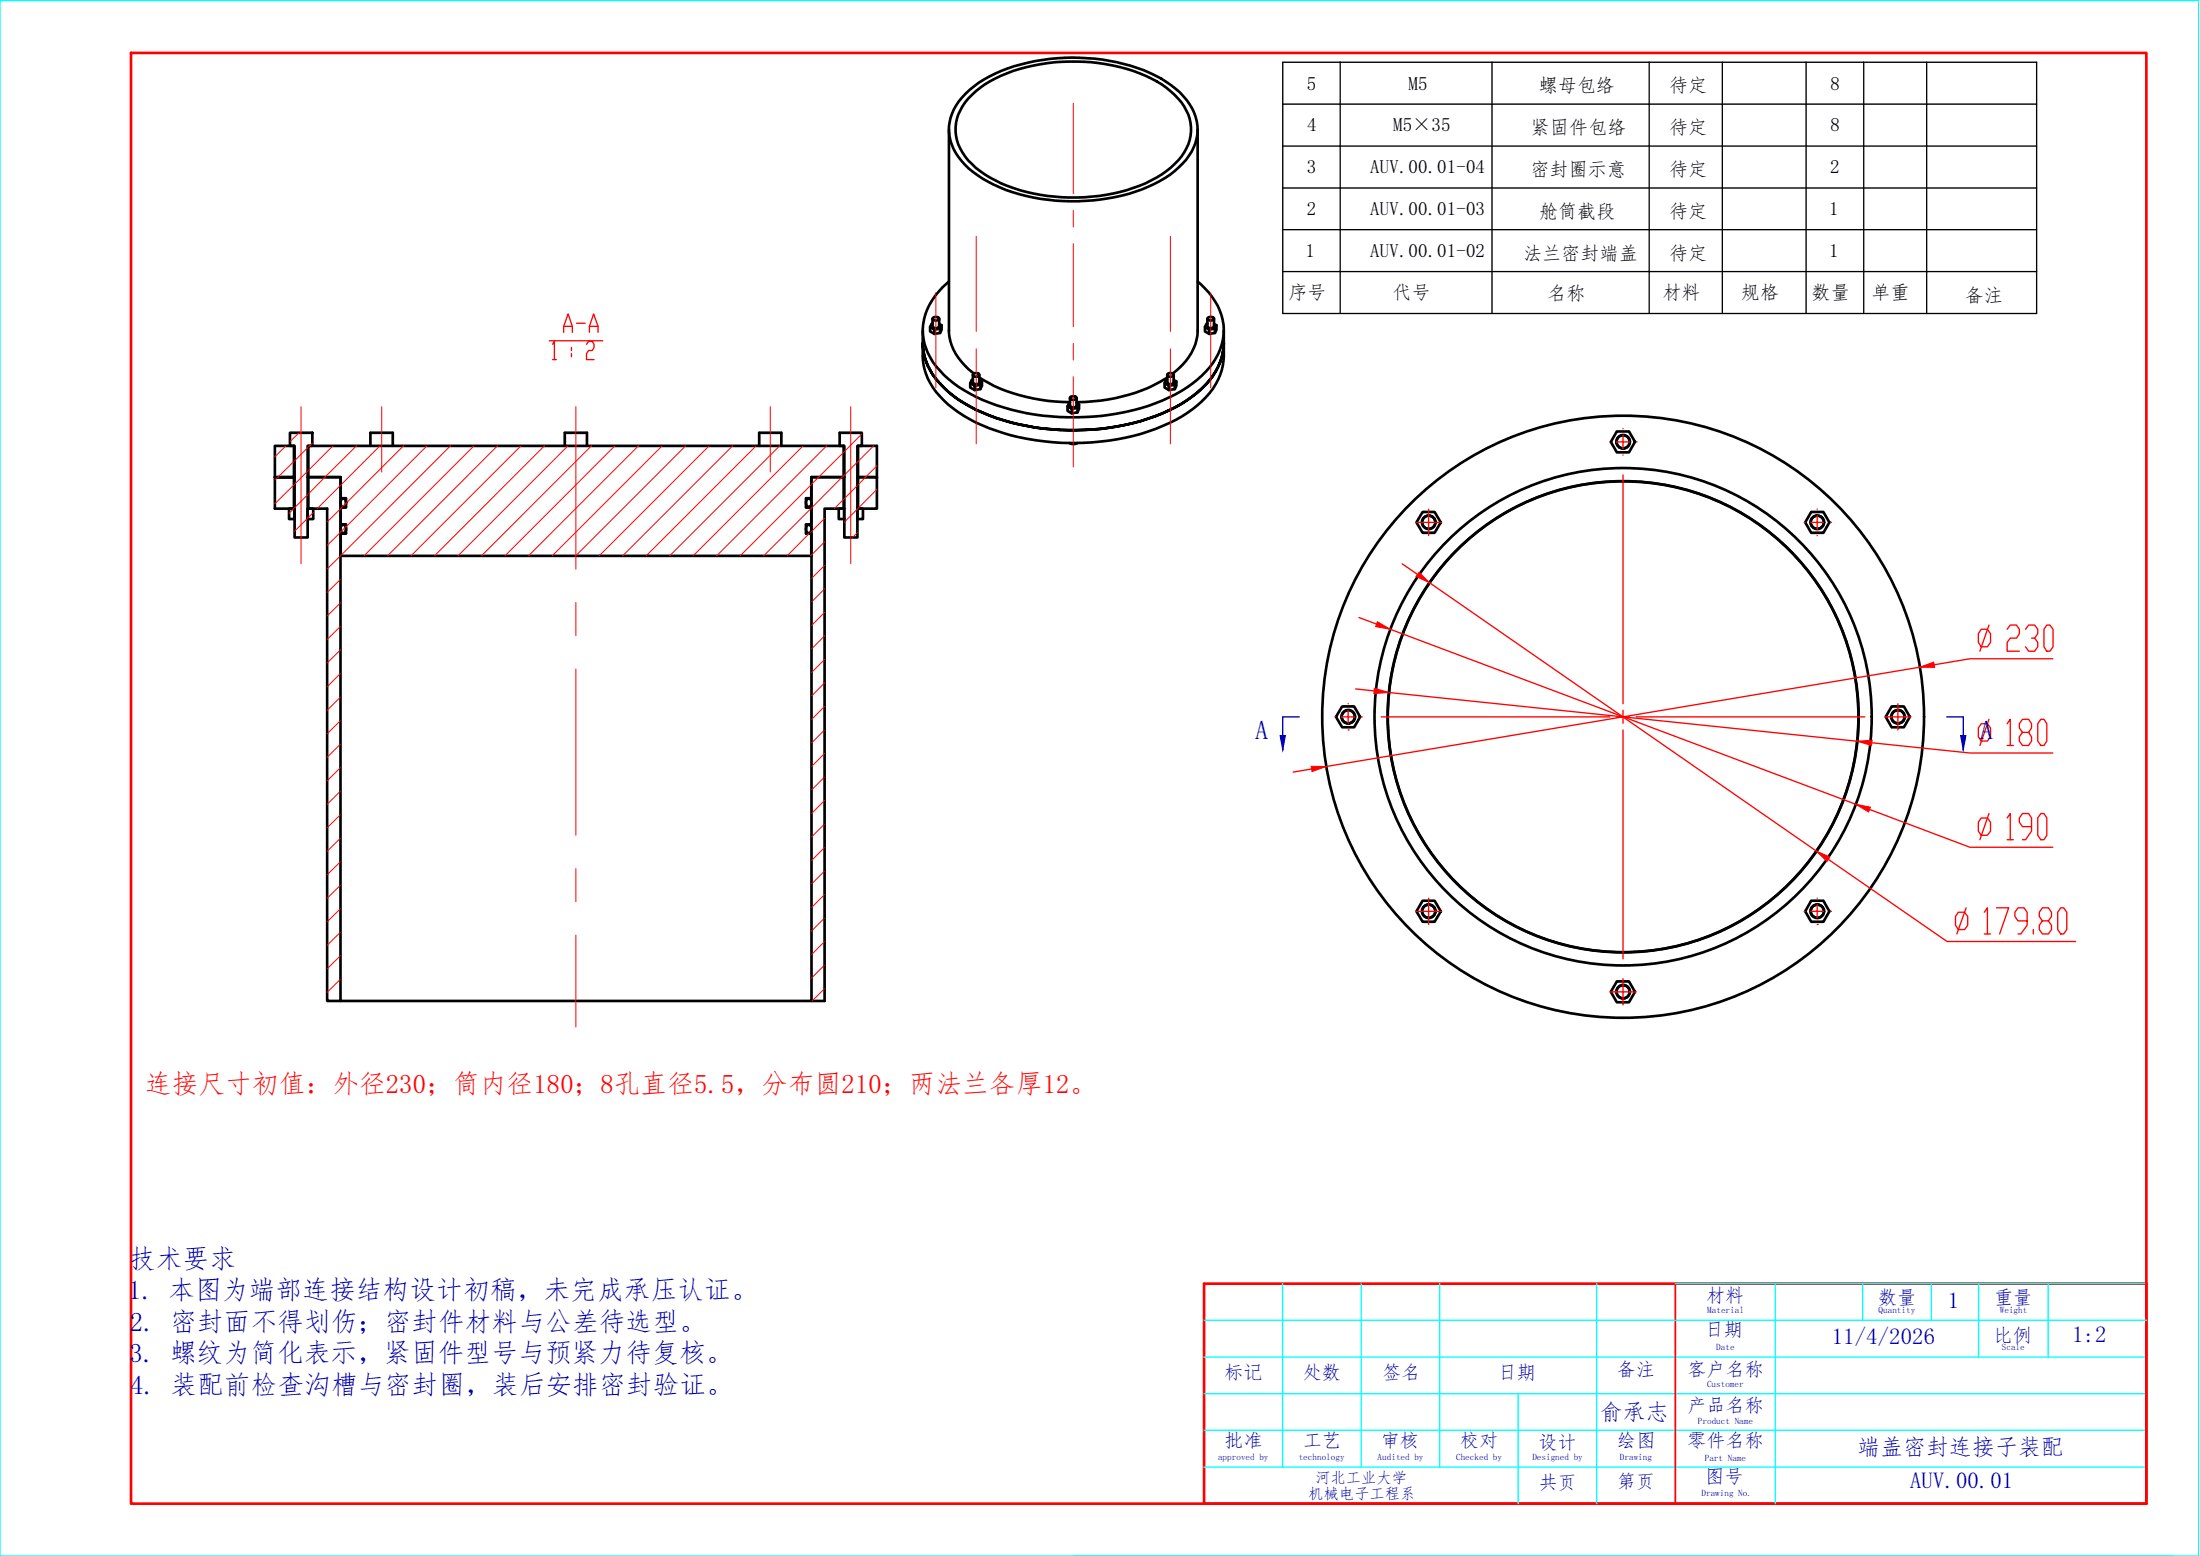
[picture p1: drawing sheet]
<svg xmlns="http://www.w3.org/2000/svg" width="420mm" height="297mm" viewBox="0 0 420 297" stroke-linecap="round" stroke-linejoin="round" font-family="sans-serif">
<g fill="none" stroke="#0ff" stroke-width=".25">
<path d="M0 .1h419.9v296.9h-419.9zM230 259.1h179.9M230 252h179.9M244.9 245.1v35M260 245.1v35M275 245.1v35M304.9 245.1v41.9M320 245.1h89.9M339 245.1v41.9M355.7 245.1v6.9M368.9 245.1v6.9M377.9 245.1v14"/>
<path d="M391.2 245.1v14M230 273h179.9M230 266.1h179.9M289.9 266.1v20.9M205 297h209.9M230 280.1h179.9"/>
</g>
<path d="M25 10.1h384.9v276.9h-384.9zM230 245.1h179.9v41.9h-179.9z" fill="none" stroke="#f00" stroke-width=".51"/>
<path d="M320 245.1v41.9" fill="none" stroke="#f00" stroke-width=".34"/>
<!-- layer: 0 -->
<g fill="none" stroke="#000" stroke-width=".25">
<path d="M245 11.9h144v47.9h-144zM245 19.9h144M255.9 11.9v47.9M284.9 11.9v47.9M315 11.9v47.9M328.9 11.9v47.9M344.9 11.9v47.9M355.9 11.9v47.9M368 11.9v47.9M245 27.9h144M245 35.9h144M245 43.8h144"/>
<path d="M245 51.8h144"/>
</g>
<g fill="none" stroke="#000" stroke-width=".51">
<path d="M184.4 17.9a25.4 25.4 0 0 1 13.3-6.2 37 37 0 0 1 24.1 3.3 13.9 13.9 0 0 1 6.5 7.3 8.8 8.8 0 0 1-2.5 8.9 23 23 0 0 1-11.5 6.1 38.1 38.1 0 0 1-24.5-2.1 15.4 15.4 0 0 1-7.7-6.9 8.8 8.8 0 0 1 2.3-10.4zM184.9 18.8a22.9 22.9 0 0 1 12.5-6.3 35.3 35.3 0 0 1 23.5 3 13 13 0 0 1 6.3 7.2 8.5 8.5 0 0 1-2.9 8.6 24.1 24.1 0 0 1-13.1 5.9 34.8 34.8 0 0 1-22.1-3.3 12.3 12.3 0 0 1-6.3-7.2 8.4 8.4 0 0 1 2.1-7.9zM181.2 24.7v38.4a10.7 10.7 0 0 0 4.8 8.2M228.7 24.7v38.4a10.6 10.6 0 0 1-4.7 8.2M181.2 53.7a11.9 11.9 0 0 0-4.8 10.9 13 13 0 0 0 4.7 7.7 32.1 32.1 0 0 0 15 6.6 45.8 45.8 0 0 0 27.1-3 19.4 19.4 0 0 0 9.5-8.4 10.1 10.1 0 0 0-1.2-10.8l-.7-.9-2.1-2.1M176.2 65.5a11.6 11.6 0 0 0 4.1 8.5 29.3 29.3 0 0 0 14.3 7 45.4 45.4 0 0 0 29.9-3.2 18.4 18.4 0 0 0 8.2-7.8 10.4 10.4 0 0 0 1-4.5 12.5 12.5 0 0 1-5.1 9.5 33.4 33.4 0 0 1-16.7 6.6 44.3 44.3 0 0 1-26.7-4 18.3 18.3 0 0 1-8-7.8 10.2 10.2 0 0 1-1-4.3zM176.2 63.1v4.9a11.6 11.6 0 0 0 4.1 8.4 28.5 28.5 0 0 0 12.9 6.7 47.8 47.8 0 0 0 27.4-1.2 23.4 23.4 0 0 0 11-7.7 11.3 11.3 0 0 0 2.1-6.2v-4.9M177.6 62.4v.9l.8 .4M178.1 61.8h-.2l-.3 .6 .8 .5M178.1 62.2a.69 .69 0 0 0 .6 .4 .69 .69 0 0 0 .7-.4M178.1 60.9v1.4M178.1 60.7l.6-.2 .6 .2 .1 .2a.76 .76 0 0 1-1.3 0z"/>
<path d="M178.4 62.9v.8M179.4 61.8l.4 .3-.3 .6-1.1 .2M179.4 60.9v1.4M179.5 62.7v.9l-1.1 .1M179.8 62.1v.8l-.3 .7M185.3 73.1v.9l.8 .5M185.8 72.5h-.2l-.3 .6 .8 .5M185.8 72.9a.66 .66 0 0 0 .6 .4 .66 .66 0 0 0 .6-.4M185.8 71.6v1.5M185.8 71.4l.6-.2 .6 .2a.61 .61 0 0 1-.5 .6 .61 .61 0 0 1-.7-.4zM186.1 73.6v.9M187 72.1a33.1 33.1 0 0 0 17.3 4.7"/>
<path d="M187 72.5l.5 .3-.3 .7-1.1 .1M187 71.6v1.5M187.2 73.5v.8l-1.1 .2M187.5 72.8v.8l-.3 .7M203.9 77.6v.8l.8 .5M204.3 76.9h-.1l-.3 .7 .8 .4M204.3 77.4a.69 .69 0 0 0 .7 .4 .69 .69 0 0 0 .6-.4M204.3 76v1.5M204.4 75.8l.6-.2 .4 .1 .2 .3a.72 .72 0 0 1-1.3 0zM204.7 78v.9M205.6 76.9l.5 .3-.3 .7-1.1 .1M205.6 76v1.5"/>
<path d="M205.8 77.9v.8l-1.1 .2M206.1 77.2v.8l-.3 .7M222.4 73.1v.9l.8 .5M222.9 72.1a32.6 32.6 0 0 1-17.3 4.7M222.9 72.5h-.2l-.3 .6 .8 .5M222.9 72.9v.1a.7 .7 0 0 0 .6 .3 .7 .7 0 0 0 .7-.4M222.9 71.6v1.5M223 71.4l.5-.2 .6 .2a.61 .61 0 0 1-.5 .6 .61 .61 0 0 1-.7-.4zM223.2 73.6v.9M224.2 72.5l.5 .3-.3 .7-1.2 .1M224.2 71.6v1.5M224.4 73.5v.8l-1.2 .2"/>
<path d="M224.7 72.8v.8l-.3 .7M230.1 62.4v.9l.8 .4M230.6 61.8h-.2l-.3 .6 .8 .5M230.6 62.2a.69 .69 0 0 0 .6 .4 .69 .69 0 0 0 .7-.4M230.6 60.9v1.4M230.6 60.7l.6-.2 .6 .2 .1 .2a.76 .76 0 0 1-1.3 0zM230.9 62.9v.8M231.9 61.8l.4 .3-.3 .6-1.1 .2M231.9 60.9v1.4M232 62.7v.9l-1.1 .1M232.3 62.1v.8l-.3 .7M52.5 85.1h3.6v6h-3.6h3.8h-.2v6h-3.6z"/>
<path d="M55.4 82.6h4.2v2.5h-.8v17.5h-2.5v-17.5h-.9zM56.2 97.1h-1v2h1M56.2 99.1h.1M56.3 97.1l-.1 2M58.8 97.1h1v2h-1zM58.8 91.1h6.2v100M58.9 91.1v6h3.6v94h2.5M58.9 85.1h102.2v6h-6.2v4h-1v1.8h1v3.2h-1v1.8h1v4.2h-89.8v-4.2h1v-1.8h-1v-3.2h1v-1.8h-1v-4h-6.2zM65.3 95.2h.3a.91 .91 0 0 1 .5 .8 .91 .91 0 0 1-.5 .8 .94 .94 0 0 1-.3-1.6zM65.5 96.8h.6M65.5 95.2h.6M70.7 85.1v-2.5h4.3v2.5"/>
<path d="M107.9 85.1v-2.5h4.2v2.5M145 85.1v-2.5h4.2v2.5M153.9 96.8h.5M153.9 95.2h.5M154.2 95.2h.3a.91 .91 0 0 1 .5 .8 .91 .91 0 0 1-.5 .8 .94 .94 0 0 1-.3-1.6zM160.4 82.6h4.2v2.5h-.9v17.5h-2.5v-17.5h-.8zM161.1 91.1h.1M161.2 97.1h-1v2h1M161.2 99.1h.1M161.2 97.1v2M163.7 97.1h1.1v2h-1.1zM163.7 91.1h3.8"/>
<path d="M163.9 91.1h3.6v6h-3.6zM163.9 91.1v-6h3.6v6M204.2 84.6a1.59 1.59 0 0 0 1.6 0M271.7 97.7h2.3l1.2 2-1.2 2h-2.3l-1.2-2zM308.8 82.4h2.3l1.2 2-1.2 1.9h-2.3l-1.2-1.9zM345.9 97.7h2.3l1.2 2-1.2 2h-2.3l-1.1-2zM65.3 100.2l.3-.1a.91 .91 0 0 1 .5 .9 .91 .91 0 0 1-.5 .8 .94 .94 0 0 1-.3-1.6zM65.5 101.8h.6M65.5 100.2h.6M153.9 101.8h.5M153.9 100.2h.5M154.2 100.2l.3-.1a.91 .91 0 0 1 .5 .9 .91 .91 0 0 1-.5 .8 .94 .94 0 0 1-.3-1.6z"/>
<path d="M256.3 134.9h2.3l1.2 1.9-1.2 2h-2.3l-1.2-2zM361.3 134.9h2.3l1.1 1.9-1.1 2h-2.3l-1.2-2zM271.7 171.9h2.3l1.2 2.1-1.2 2h-2.3l-1.2-2zM345.9 171.9h2.3l1.2 2.1-1.2 2h-2.3l-1.1-2zM65 191.1h90v-100h6.1v6h-3.6v94h-2.5M308.8 187.4h2.3l1.2 1.9-1.2 2h-2.3l-1.2-2z"/>
<circle cx="272.9" cy="99.7" r="1.29"/>
<circle cx="272.9" cy="99.7" r="1.25"/>
<circle cx="310" cy="84.3" r="1.29"/>
<circle cx="310" cy="84.3" r="1.25"/>
<circle cx="347.1" cy="99.7" r="1.29"/>
<circle cx="347.1" cy="99.7" r="1.25"/>
<circle cx="257.5" cy="136.8" r="1.29"/>
<circle cx="257.5" cy="136.8" r="1.25"/>
<circle cx="310" cy="136.8" r="57.5"/>
<circle cx="310" cy="136.8" r="47.5"/>
<circle cx="310" cy="136.8" r="45"/>
<circle cx="310" cy="136.8" r="44.9"/>
<circle cx="362.5" cy="136.8" r="1.29"/>
<circle cx="362.5" cy="136.8" r="1.25"/>
<circle cx="272.9" cy="174" r="1.29"/>
<circle cx="272.9" cy="174" r="1.25"/>
<circle cx="347.1" cy="174" r="1.29"/>
<circle cx="347.1" cy="174" r="1.25"/>
<circle cx="310" cy="189.3" r="1.29"/>
<circle cx="310" cy="189.3" r="1.25"/>
</g>
<g fill="#f00" stroke="#f00" stroke-width=".19">
<path d="M271 109.2l2 2-2.6-1.1z"/>
<path d="M346.9 162.5l2.6 1.1-.6 .9z"/>
<path d="M263.1 118.7l2.4 1.4-2.8-.5z"/>
<path d="M354.4 153.5l2.8 .6-.3 .9z"/>
<path d="M262.5 131.4l2.7 .8-2.8 .2z"/>
<path d="M354.7 141.5l2.8-.2-.1 1z"/>
<path d="M250.4 146.3h2.8l-2.6 1z"/>
<path d="M366.6 127.4l2.7-1 .2 1z"/>
</g>
<g fill="none" stroke="#f00" stroke-width=".25">
<path d="M105.5 65.7l.4-.5v3.5M105.5 68.7h.8M109.1 67.5v.6M112 65.7l.4-.5h.7l.4 .5v.6l-.4 .6h-.7l-.4 .6v1.2h1.5M272.8 97.2v2.5h-2.5M275.3 99.7h-2.5v2.5M307.4 84.4h.1M310 83.1v1.3h-1.3M310 81.8v.1M310 86.9h.1M310 90.7v43.7M311.2 84.4h-1.2v1.2"/>
<path d="M312.5 84.4h.1M344.6 99.7h.1M347 98.5v1.2h-1.2M347 97.2h.1M348.3 99.7h-1.3v1.3M349.6 99.7h.1M259.5 117.9l116.7 43.8h15.8M267.8 107.6l104.1 72.1h24.5M347 102.2v.1M379.9 119.3l-1.8 5M254.9 136.8h.1M257.5 135.6v1.2h-1.3"/>
<path d="M257.5 139.3h.1M257.5 134.3v.1M258.7 136.8h-1.2v1.3M258.9 131.5l117.3 12.2h15.8M260 136.8h.1M263.8 136.8h43.7M310 135.6v1.2h-1.3M310 139.3v43.7M311.2 136.8h-1.2v1.3M312.5 136.8h43.7M362.5 134.4v2.4h-2.5M365 136.8h-2.5v2.5"/>
<path d="M378.4 138.2h1.2l.6 .8v1.7l-.6 .8h-1.2l-.6-.8v-1.7zM378.4 120.1h1.2l.6 .9v1.6l-.6 .9h-1.2l-.6-.9v-1.6zM379.9 137.3l-1.8 5M392 125.8h-15.8l-129.2 21.6M378.4 156.2h1.2l.6 .8v1.7l-.6 .8h-1.2l-.6-.8v-1.7zM379.9 155.3l-1.8 5M272.8 171.5v2.5h-2.5M275.3 174h-2.5v2.5M344.6 174h.1M347 172.7v1.3h-1.2M347 176.5h.1M347 171.4v.1"/>
<path d="M348.3 174h-1.3v1.2M349.6 174h.1M374 174.1h1.2l.6 .8v1.7l-.6 .8h-1.2l-.5-.8v-1.7zM375.5 173.3l-1.8 5M379 174.1l.6-.8v5M379 178.3h1.2M381.3 173.3h2.3l-1.7 5M387.1 175.8h-1.7l-.6-.9v-.8l.6-.8h1.1l.6 .8v2.5l-1.1 1.7h-.6M388.3 177.4v.9M390.1 175.8l-.6-.9v-.8l.6-.8h1.1l.6 .8v.8l-.6 .9h-1.1l-.6 .8v.8l.6 .9h1.1l.6-.9v-.8l-.6-.8M393.6 173.3h.5l.6 .8v3.3l-.6 .9h-.5l-.6-.9v-3.3zM310 186.8v2.5h-2.5"/>
<path d="M312.5 189.3h-2.5v2.5"/>
</g>
<path d="M248.2 136.8h-3.2v6.4M371.8 136.8h3.1v6.4" fill="none" stroke="#0000b8" stroke-width=".25"/>
<g fill="#0000b8" stroke="#0000b8" stroke-width=".19">
<path d="M244.5 140.4h1l-.5 2.8z"/>
<path d="M374.4 140.4h1.1l-.6 2.8z"/>
</g>
<g fill="none" stroke="#f00" stroke-width=".19">
<path d="M205 19.7v17.3M178.7 55.9v18.1M186.4 45.1v18.2M205 40.2v3.1M205 46.5v15.9M223.5 45.1v18.2M231.2 55.9v18.1M57.5 77.6v30M72.9 77.6v12.5M110 77.6v31.1M147.1 77.6v12.5M162.5 77.6v30"/>
<path d="M186.4 66.6v18.1M205 65.6v3.1M205 71.9v17.2M223.5 66.6v18.1M54.6 85.1l-2.1 2.1M56.1 88.1l-3.6 3.6M56.1 92.6l-3.6 3.6M56.1 97.1l-.9 .9M57.1 82.6l-1.7 1.7M58.8 85.5l-2.5 2.5M58.8 89.9l-2.5 2.5M58.8 98.9l-2.5 2.5"/>
<path d="M58.8 94.4l-2.5 2.5M59.6 84.6l-.7 .7M59.8 97.9l-1 1M63.6 85.1l-4.7 4.7M65 92.7l-4.4 4.4M65 97.1l-2.5 2.5M65.2 96.9l-.1 .2M68.1 85.1l-9.2 9.2M72.6 85.1l-7.5 7.5M77 85.1l-11.6 11.7M81.5 85.1l-15.4 15.5M86 85.1l-20.9 21"/>
<path d="M90.5 85.1l-21 21M95 85.1l-21 21M99.5 85.1l-21 21M104 85.1l-21 21M108.5 85.1l-21 21M112.9 85.1l-21 21M117.4 85.1l-21 21M121.9 85.1l-21 21M126.4 85.1l-20.9 21M130.9 85.1l-21 21M135.4 85.1l-21 21M139.9 85.1l-21 21"/>
<path d="M144.4 85.1l-21 21M148.9 85.1l-21 21M153.4 85.1l-21 21M154.9 92.5l-13.5 13.6M154.9 97l-9.1 9.1M157.5 99l-2.5 2.5M157.9 85.1l-21 21M161.1 86.3l-6.1 6.1M161.1 90.8l-6.1 6.2M161.1 95.3l-1.8 1.8M163.7 88.2l-2.5 2.5M163.7 92.7l-2.5 2.5"/>
<path d="M163.8 97.1l-2.6 2.6M164.6 82.8l-3.4 3.4M166.8 85.1l-2.9 3M167.5 88.9l-3.6 3.7M167.5 93.4l-3.6 3.7M65 101.6l-2.5 2.5M65 106.1l-2.5 2.5M65 110.6l-2.5 2.5M65 115.1l-2.5 2.5M65 119.6l-2.5 2.5M66 100.6l-.9 .9M110 115v6.4"/>
<path d="M154.5 101.9l-4.2 4.2M154.8 101.7h-.1M154.9 106l-.1 .1M157.5 103.4l-2.5 2.5M157.5 107.9l-2.5 2.5M157.5 112.4l-2.5 2.5M157.5 116.9l-2.5 2.5M163.7 101.7l-.9 .9M65 128.6l-2.5 2.5M65 124.1l-2.5 2.5M65 133.1l-2.5 2.5M65 137.6l-2.5 2.5"/>
<path d="M110 127.7v31.8M157.5 121.4l-2.5 2.5M157.5 125.9l-2.5 2.5M157.5 130.4l-2.5 2.5M157.5 134.9l-2.5 2.5M157.5 139.3l-2.5 2.5M65 142.1l-2.5 2.5M65 146.5l-2.5 2.5M65 151l-2.5 2.5M65 155.5l-2.5 2.5M157.5 143.8l-2.5 2.5M157.5 148.3l-2.5 2.5"/>
<path d="M157.5 152.8l-2.5 2.5M157.5 157.3l-2.5 2.5M65 160l-2.5 2.5M65 164.5l-2.5 2.5M65 169l-2.5 2.5M65 173.5l-2.5 2.5M65 178l-2.5 2.5M110 165.8v6.4M110 178.5v17.6M157.5 161.8l-2.5 2.5M157.5 166.3l-2.5 2.5M157.5 170.8l-2.5 2.5"/>
<path d="M157.5 175.2l-2.5 2.5M157.5 179.7l-2.5 2.5M65 182.4l-2.5 2.5M65 186.9l-2.5 2.5M157.5 184.2l-2.5 2.5M157.5 188.7l-2.4 2.4"/>
</g>
<!-- layer: 0 -->
<circle cx="58.8" cy="99.1" r=".25" fill="#000"/>
<g font-size="8.8" fill="#f00">
<text x="382.1" y="125.6">230</text>
<text x="382.1" y="143.6">180</text>
<text x="382.1" y="161.6">190</text>
</g>
<text font-size="7.1" fill="#f00" x="106.5" y="64.6">A-A</text>
<g font-size="5.1" fill="#0000b8">
<text x="239.7" y="141.2">A</text>
<text x="378.1" y="141.2">A</text>
<text x="24.6" y="242">技术要求</text>
<text x="24.5" y="248.1">1. 本图为端部连接结构设计初稿，未完成承压认证。</text>
<text x="24.8" y="254">2. 密封面不得划伤；密封件材料与公差待选型。</text>
<text x="24.7" y="260">3. 螺纹为简化表示，紧固件型号与预紧力待复核。</text>
<text x="24.8" y="266.1">4. 装配前检查沟槽与密封圈，装后安排密封验证。</text>
</g>
<text font-size="5.1" fill="#f00" x="27.6" y="208.6">连接尺寸初值：外径230；筒内径180；8孔直径5.5，分布圆210；两法兰各厚12。</text>
<g font-size="4.4" fill="#0000b8">
<text x="372" y="249.7">1</text>
<text x="349.8" y="256.5">11/4/2026</text>
<text x="395.8" y="256.2">1:2</text>
<text x="305.6" y="271">俞承志</text>
<text x="354.7" y="277.8">端盖密封连接子装配</text>
<text x="364.8" y="284">AUV.00.01</text>
</g>
<g font-size="3.7">
<text x="249.6" y="17.1">5</text>
<text x="269" y="17.1">M5</text>
<text x="293.8" y="17.6">螺母包络</text>
<text x="318.8" y="17.6">待定</text>
<text x="349.6" y="17.1">8</text>
<text x="249.6" y="25.1">4</text>
<text x="266.1" y="25.1">M5×35</text>
<text x="292.4" y="25.6">紧固件包络</text>
<text x="318.8" y="25.6">待定</text>
<text x="349.6" y="25.1">8</text>
<text x="249.6" y="33.1">3</text>
<text x="261.7" y="33.1">AUV.00.01-04</text>
<text x="292.3" y="33.6">密封圈示意</text>
<text x="318.8" y="33.6">待定</text>
<text x="349.5" y="33.1">2</text>
<text x="249.6" y="41">2</text>
<text x="261.7" y="41">AUV.00.01-03</text>
<text x="293.9" y="41.6">舱筒截段</text>
<text x="318.8" y="41.6">待定</text>
<text x="349.3" y="41">1</text>
<text x="249.3" y="49.1">1</text>
<text x="261.7" y="49.1">AUV.00.01-02</text>
<text x="290.9" y="49.6">法兰密封端盖</text>
<text x="318.8" y="49.6">待定</text>
<text x="349.3" y="49.1">1</text>
<text x="246" y="57.1">序号</text>
<text x="265.9" y="57.1">代号</text>
<text x="295.5" y="57.2">名称</text>
<text x="317.5" y="57.1">材料</text>
<text x="332.5" y="57.1">规格</text>
<text x="346" y="57.1">数量</text>
<text x="357.4" y="57.1">单重</text>
<text x="375.2" y="57.6">备注</text>
</g>
<g font-size="3.7" fill="#0000b8">
<text x="325.8" y="248.5">材料</text>
<text x="358.7" y="248.9">数量</text>
<text x="380.8" y="248.9">重量</text>
<text x="325.5" y="255">日期</text>
<text x="380.7" y="256.1">比例</text>
<text x="233.8" y="263.2">标记</text>
<text x="248.8" y="263.2">处数</text>
<text x="263.9" y="263.2">签名</text>
<text x="286" y="263.2">日期</text>
<text x="308.8" y="262.7">备注</text>
<text x="322.2" y="262.7">客户名称</text>
<text x="322.2" y="269.5">产品名称</text>
<text x="233.8" y="276.3">批准</text>
<text x="248.8" y="276.3">工艺</text>
<text x="263.7" y="276.2">审核</text>
<text x="278.8" y="276.3">校对</text>
<text x="293.8" y="276.6">设计</text>
<text x="308.9" y="276.2">绘图</text>
<text x="322.2" y="276.3">零件名称</text>
<text x="293.8" y="284.2">共页</text>
<text x="308.8" y="284.1">第页</text>
<text x="325.7" y="283.2">图号</text>
</g>
<g font-size="2.9" fill="#0000b8">
<text x="249.9" y="286.2">机械电子工程系</text>
<text x="251.2" y="283.1">河北工业大学</text>
</g>
<g font-size="1.8" fill="#0000b8">
<text x="326.1" y="250.7">Material</text>
<text x="358.8" y="250.6">Quantity</text>
<text x="381.9" y="250.7">Weight</text>
<text x="327.8" y="257.7">Date</text>
<text x="382.3" y="257.7">Scale</text>
<text x="326" y="264.9">Customer</text>
<text x="324.3" y="271.9">Product Name</text>
<text x="232.6" y="278.7">approved by</text>
<text x="248" y="278.7">technology</text>
<text x="263.1" y="278.7">Audited by</text>
<text x="278.1" y="278.7">Checked by</text>
<text x="292.7" y="278.7">Designed by</text>
<text x="309.4" y="278.6">Drawing</text>
<text x="325.6" y="278.9">Part Name</text>
<text x="325" y="285.6">Drawing No.</text>
</g>
</svg>
